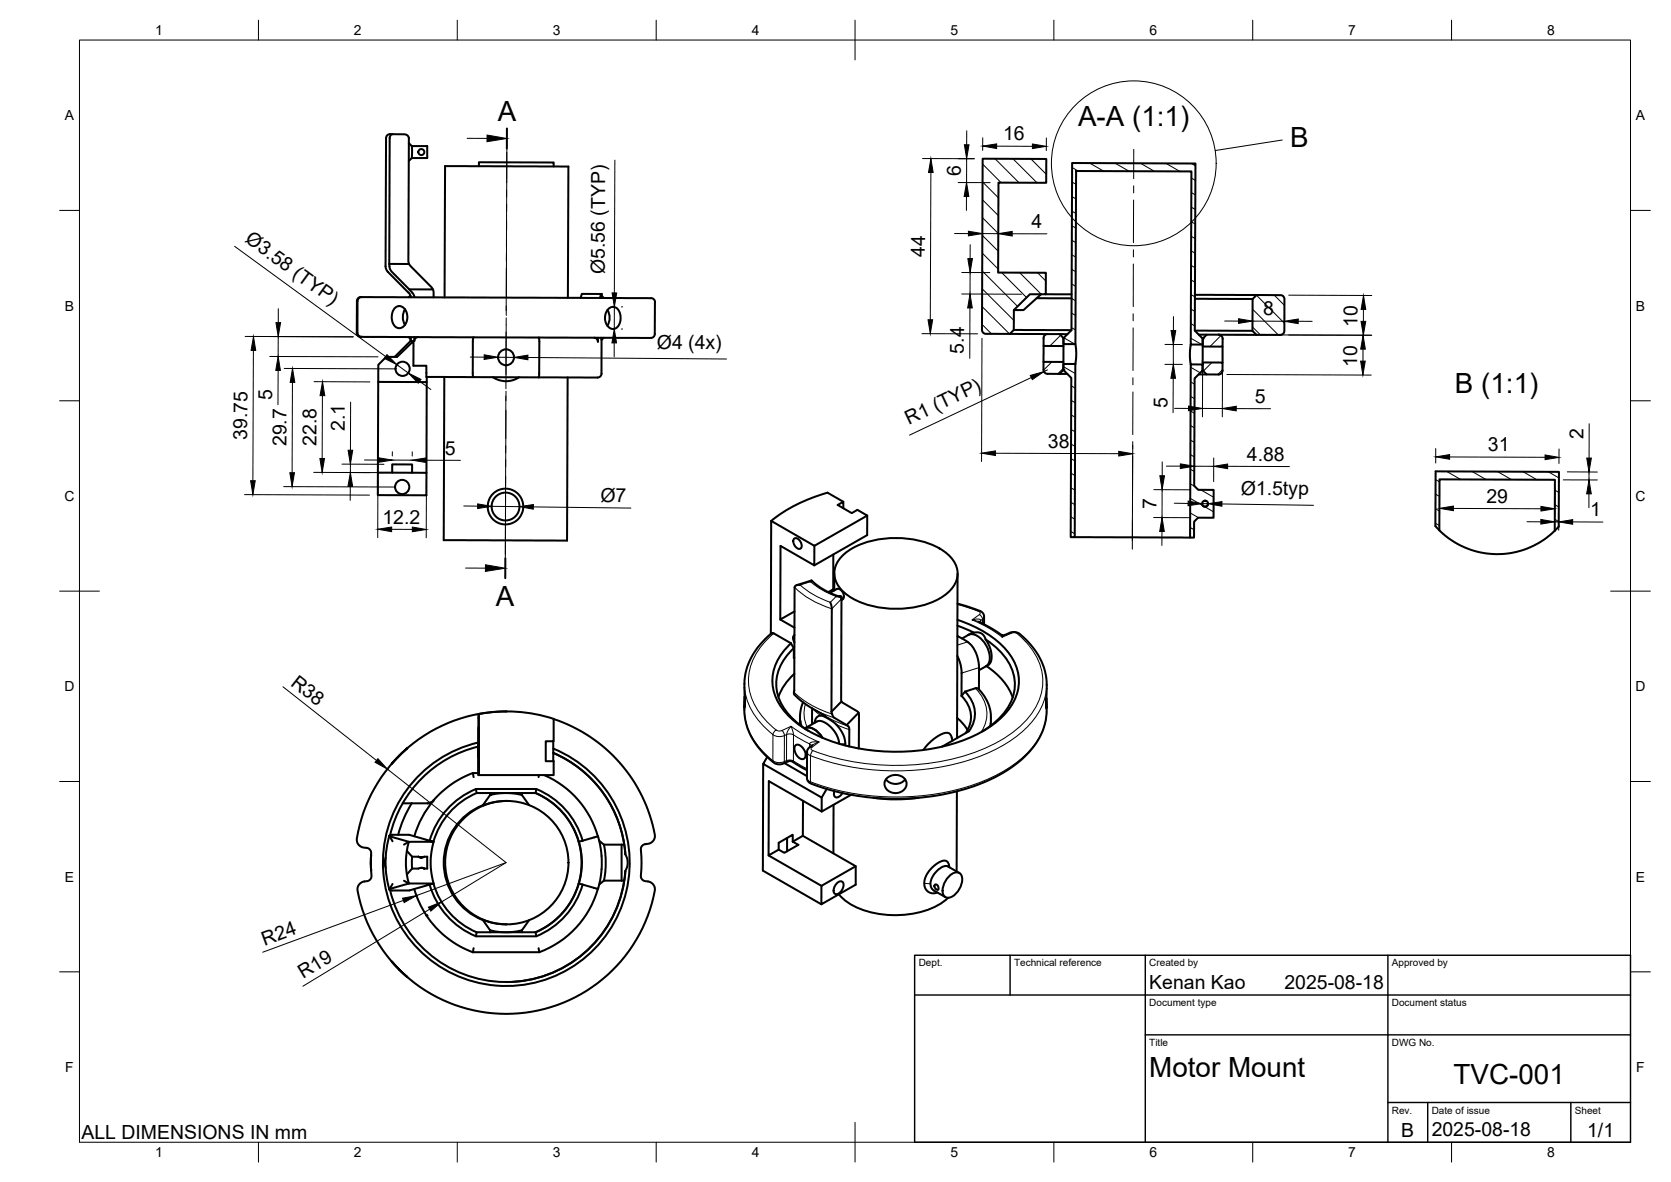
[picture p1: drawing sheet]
<svg xmlns="http://www.w3.org/2000/svg" width="420mm" height="297mm" viewBox="0 0 420 297" stroke-linecap="round" stroke-linejoin="round" font-family="sans-serif">
<!-- layer: Visible -->
<g fill="none" stroke="#000" stroke-width=".51">
<path d="M98.1 33.7h.6M98.1 33.7a1.01 1.01 0 0 0-1 1l-.2 32.2M102.8 35.9l.7 .8M103.5 36.7v3M103.5 36.7h3.9v3h-3.9M103.5 39.7l-.7 .8M247.1 39.9h16v6h-12l-.1 22.6h12v5.4h-4l-4.1 4v5l-1 1h-6.1l-.6-.3-.3-.6zM120.4 41.8v-1h18.8v1M269.6 41l31 .1-.2 42 2 2v1.5h-3l.2-43.5-29-.1-.2 43.5h-3v-1.5l2-2zM89.7 75.7v7.9a1.03 1.03 0 0 0 1.2 1.1M89.9 75.7v7.9a1.01 1.01 0 0 0 1 1.1M90.7 74.7l70.3 .2a7.5 7.5 0 0 1 3.4 .3l.3 .7-.1 8a1.3 1.3 0 0 1-1.8 1l-71.9-.2"/>
<path d="M90.8 74.6a1.01 1.01 0 0 0-1.1 1M90.9 74.6a1.01 1.01 0 0 0-1 1M96.9 66.9l.2 .8 .4 .6 5.2 5.2 .5 .8M97.9 66.3h4.9l6.1 6.4h-6M97.9 66.3l.1-31.6a.87 .87 0 0 1 .7-1h2.9a1.12 1.12 0 0 1 1.2 1l-.1 30.8 .1 .8M97.9 66.3l.1 1 .3 .8 5.4 5.5 .5 1.1M99.2 77.5a1.78 1.78 0 0 1 1.9-.5 1.78 1.78 0 0 1 1.2 1.6 2.82 2.82 0 0 1-1.9 3.9 2.83 2.83 0 0 1-1.8-3.9zM101.9 77.7a3.7 3.7 0 0 0-.1 3.9M102.8 74.7l.4-.4 .2 .4M108.9 72.7l.1 2M111.8 74.7l.1-33h.2l30.8 .2-.1 33M151.3 73.9h-5l-.3 1"/>
<path d="M151.3 74.4l-.1 .5M151.3 74.4v-.5l-.5 1M151.3 74.4l.5 .5M152.7 77.9a3.7 3.7 0 0 1 0 3.9M153 77.6a1.74 1.74 0 0 1 1.9-.3 1.74 1.74 0 0 1 1 1.5 2.97 2.97 0 0 1-1.6 3.9 2.71 2.71 0 0 1-2-3.9zM260.7 74.9l8.8 .1M261.8 73.9l-3 2.7a3 3 0 0 1-3.3 1.3h-.6M263 73.9l6.5 .1M300.5 74.1h15.5M300.5 75.1h14.5M316 74.1l6.1 .1 .7 .4 .2 .5-.1 8.1-.1 .5-.4 .4h-6.5l-1-1 .1-8zM95.1 96l-.1 22.8"/>
<path d="M102.7 84.7l.6 .5M103.2 85.7h.8M103.2 85.7l-4 4M103.3 85.2l-.1 .5M103.4 84.7l-.1 .5M104.2 84.7v1M105.1 84.7a.98 .98 0 0 0-.9 1M107.3 96l-.1 22.8M111.7 94.7l-.1 41 31 .2 .1-41M119.1 84.8l-.2 .8v8.6l.1 .6-11.8-.1v-2.8h-3.3l.1-6.2-4.2 4h-2.7l-2 2v4.3h12.2v-1.3M123.9 94.8a6 6 0 0 0 6.6 0M135.4 84.8l.2 1v8.4l-.2 .6h-16.4"/>
<path d="M149.4 84.9a.98 .98 0 0 1 .9 1M150.3 84.9v1M151.2 84.9l.1 .5M151.3 85.4v8.5a1.42 1.42 0 0 1-1.7 1l-14.2-.1M151.8 84.9l-.5 .5M253.9 83.9l12.5 .1 1 1v2l-5-.1v-2a1.01 1.01 0 0 1 1-1M254.9 82.9l14.5 .1M262.4 92.9v-2l5 .1v2l-1 1M262.4 92.9a1.01 1.01 0 0 0 1 1l3 .1M262.4 86.9v4M266.4 94h2M266.4 84h2"/>
<path d="M267.4 91.5h3l-.2 43.5h-1l.2-40-2-2zM267.4 87v4M270.4 86.5l.2 2.8-.2 2.2M299.4 91.6h3v1.5l-2 2-.1 27 1 1h3.9l-.1 7h-3.9l-1 1v4h-1zM299.4 86.6l-.2 1.9 .2 3.1M300.4 83.1h14.5M301.4 94.1h2M301.4 84.1h2M302.4 91.1h5v2a1.01 1.01 0 0 1-1 1h-3l-1-1zM302.4 85.1l1-1h3a1.01 1.01 0 0 1 1 1v2h-5zM302.4 87.1v4M306.4 84.1h9.5"/>
<path d="M307.4 87.1v4M95 118.8h12.2v5.7l-12.2-.1zM98.6 118.8v-2.1h5v2.1M193.9 130.9l-.1 28.4M199.7 135.4a1.28 1.28 0 0 1 1.7 .9 .92 .92 0 0 1 .2 1 .92 .92 0 0 1-.8 .6 1.92 1.92 0 0 1-1.1-2.5zM204.8 137.2l-.1 4.9-8.4-4.9-.1 18.5 3.6-2M209.5 139.3v8.8l.3 .1M212 126.1l-3.9-2.3a39.4 39.4 0 0 0-14.2 7.1M212 127.7v-1.6l-1.4 .8 3.6 2.1 1.4-.9 2.5 1.5-13.3 7.6-10.9-6.3M212.1 139.4a20.9 20.9 0 0 1 15.6-4.1 17.8 17.8 0 0 1 11.6 5 5.8 5.8 0 0 1-.8 8.5 20.9 20.9 0 0 1-15.6 4.1 17.8 17.8 0 0 1-11.6-5 5.8 5.8 0 0 1 .8-8.5zM218.1 129.6l-.1 4.9-13.3 7.6M270.2 135l29 .1"/>
<path d="M302.3 126.6l.2 .5 .4 .2 .6-.1 .3-.6M361.9 133.3a20.7 20.7 0 0 0 29 .1M361.9 133.3v-12.8l29.1 .1-.1 12.8M361.9 133.3l-1-1.1 .1-13.7 31 .1-.1 13.7-1 1.1M196.2 155.7l3.6 2M199.8 159.6l-.4 .7 .4 1.2M201.2 147a1.09 1.09 0 0 0-1.4 .6l-.2 26.5a7.5 7.5 0 0 0 3.2 3l4.8 2.9M203.8 146.2l.2-.3a20.4 20.4 0 0 0 7.1 4M204 145.9l-3.7 1.2M208.7 149l1.7-1a1.71 1.71 0 0 1 1.5 2.6l-.3 .2M208.8 151.4l.3 1.4v26.1l2.5-2.6 4.3 2.8-3 3.1M209.5 148.1l-1.2 .7"/>
<path d="M209.8 144.1v4.3M210.2 149.9a1.04 1.04 0 0 1 1.4 .6v25.8M210.9 149.9a.47 .47 0 0 1 .7 0 .47 .47 0 0 1 0 .7M240.7 159.9l2.6 1.4M240.7 157.2l4.2 1.8M240.7 151.7l5.7 1.8a1.53 1.53 0 0 1 1 1.4v2M240.7 155.8a26.3 26.3 0 0 1 13.3 8.8 11.3 11.3 0 0 1-1.5 15 33.9 33.9 0 0 1-19.8 8.8 47.6 47.6 0 0 1-29.9-5 16.8 16.8 0 0 1-8.4-10.4 12.1 12.1 0 0 1 4.5-11.3M240.8 144.2l-.2 41.3M243.4 159.6a3.1 3.1 0 0 1 3.5 1.2 6.1 6.1 0 0 1 1.7 5.8l-.7 .8M244.9 159a2.28 2.28 0 0 1 2.9 1.7 6.1 6.1 0 0 1 1.1 6 6.8 6.8 0 0 1-2.7 1.7M244.9 159l-.9 .2-2.1 1.3M246 156.2l3 1.5 2.8 1.8 .7 .1 1.4-.6a2.47 2.47 0 0 1 2.5 .3 16.6 16.6 0 0 1 6.8 14.1l-.1 4.7v-2.7"/>
<path d="M120.4 179.4a38 38 0 0 1 18.8 1.3v5.6h-2v5h2v3.5h-18.8v-15.4h-.1v8.2a30 30 0 0 0-22.2 22.3M127.4 178.8a37.9 37.9 0 0 0-37.7 32.3 2.29 2.29 0 0 0 2.7 2l.6 .4 .3 .7-.1 3 .2 2.9a1.28 1.28 0 0 1-1.1 1.3 2.14 2.14 0 0 0-2.4 2.5 38 38 0 0 0 37.6 30.9 38 38 0 0 0 37.2-31.3 2.26 2.26 0 0 0-2.6-2.1l-.7-.4-.2-.5 .1-3.7-.2-3.3a1.28 1.28 0 0 1 1.1-1.4 2.14 2.14 0 0 0 2.4-2.4 38 38 0 0 0-25.4-29M187.2 177.4a16.5 16.5 0 0 0 6.5 13.5l.8 .7a2.51 2.51 0 0 0 2.5 .3l1.4-.6h.7l3.8 2.3M198.9 161.7l-4.7-2.6a16.7 16.7 0 0 0-7 16.1v2.7v-2.9M198.9 161.7l.7 1.2v2.5l.1-.1M199.6 162.9a11.6 11.6 0 0 0-4 11.7 17.5 17.5 0 0 0 7.6 9M199.7 169.3a14.4 14.4 0 0 0-4 5.8M201.9 176.5l-.6 2.2-.2 3M204.2 178v4M209.1 178.9l.5 1.4 3.8 2.3 .2 .8-.1 4.2M215.9 179.1v9M240.7 164.8a9.2 9.2 0 0 1 1.1 4.3v5.8"/>
<path d="M241.8 174.9a7 7 0 0 1 1 9.3M242.6 173.8a7.3 7.3 0 0 1 1 10l-6.7 3.8M242.7 173.8l-.9 1.1M243.3 161.3a8.1 8.1 0 0 1 2.9 6.5l-.1 5.5M246 173.1a10.2 10.2 0 0 1 3.2 7.1v2.2M246 173.1l-.7-.1-2.6 .8M247.8 160.7a14.6 14.6 0 0 1 7.3 10.3 12.4 12.4 0 0 1-5 10.6l-3.2 2.3M248 167.4a16.2 16.2 0 0 1 6.6 7.9M263.2 177.6a16.4 16.4 0 0 1-6.4 13.3 45.4 45.4 0 0 1-24.9 9.5 58.8 58.8 0 0 1-28.5-3.8l-.4-.5-.1-.6v-6.7l.4-.8 1-.7M100.4 189.9l2-1.9-3.9 3.9zM118.9 194.3a24.4 24.4 0 0 0-9.9 6.9M118.9 194.3h.1"/>
<path d="M119.7 198.3h15.2l-.2 1h-14.9zM119.7 198.3a20 20 0 0 0-11.7 13M119.9 199.3a19 19 0 0 0-10.9 12.2M120.3 187.6l.1 7.2M120.3 194.3h-1.4l.2 1M120.3 187.3v3zM120.3 186.6a31 31 0 0 0-19.5 46.3 31 31 0 0 0 50.1 4.1 31 31 0 0 0-11.8-48.9M120.3 194.8v-12l.1 12M120.4 187.3v3zM123.2 199.8l-1.9 2.6a15.4 15.4 0 0 1 6.1-1.1M123.2 199.8h.1a15.8 15.8 0 0 1 7.9 0M123.2 199.3v.5"/>
<path d="M131.2 199.8l1.9 2.5M131.2 199.3v.5M134.6 199.3a19 19 0 0 1 11.6 17.5 19 19 0 0 1-11.6 17.5M134.7 199.3a19 19 0 0 1 10.8 12.2M134.9 198.3a20 20 0 0 1 11.6 13M135.5 194.8l-.1 .5M136.8 194.8a23.9 23.9 0 0 1 13.5 15.4M139.1 186.3v5M191.9 192l-.1 26.8 14.7 8.5M192.9 190.2l-1 1.8 14.7 8.4v3.5l7.4-4.2M197.2 191.8l5.7 3.2M200 187.4a1.35 1.35 0 0 1 1.9 .7 1.67 1.67 0 0 1 0 2.7 2.53 2.53 0 0 1-1.9-3.4z"/>
<path d="M201 182.1l.2-.9 .3 1.3M202.4 183l3-1.7a3.8 3.8 0 0 1 3.9 1.8l1.2 1.9 .5 1.9M202.4 183v.1M202.4 183a2.97 2.97 0 0 1 3.4 1.1l1 1.3a4.6 4.6 0 0 0-3.9-2.6l-.5 .2M204.8 181.7a1.73 1.73 0 0 1 1-1.8 1.73 1.73 0 0 1 2 .4 7.9 7.9 0 0 1 4.7 7M207.9 198.3l-1.3 2.1M209.8 198.8a.93 .93 0 0 0-.1 1.2 .93 .93 0 0 0 1.2 .3l.9-1M222.8 195.9a3.1 3.1 0 0 0 4.8 0M222.9 195.7a3 3 0 0 1 5 1.1 2.83 2.83 0 0 1-2.4 2.5 2.83 2.83 0 0 1-3.1-1.9 1.87 1.87 0 0 1 .5-1.7zM239.5 186.1l-.2-.7a1.45 1.45 0 0 0-2.4-1 12.1 12.1 0 0 0-4.7 4.1M240.6 198.9l-.1 20.1M240.7 180.4l1.3 1.3 1.3 1.8"/>
<path d="M93.3 214.8v4zM97 215.5a3.9 3.9 0 0 0 0 2.6M97.9 210l.7-.2h4.3l6 1.7-6.1 .1M97.9 210a24.1 24.1 0 0 0 0 13.6M97.9 210l.1 .2M98 210.2l.7 1.2M98 210.2l4.8 1.3a18.9 18.9 0 0 0 0 10.5M101.2 201.9h6.3M102.3 213.8l1.3 1.5M102.8 211.5l-1.2 .7M103.5 201.9a28 28 0 0 0-3.4 7.9M103.6 215.3v3"/>
<path d="M103.6 218.3l-1.3 1.5M103.6 215.3h1.6M105.2 215.3l.6 .2 .9-.2-.6 .2zM105.9 218.1l.8 .2-.6-.2-2.5 .2M106.7 215.3h.7v3h-.7M107.5 201.9l.7-.1 .8-.6a1.92 1.92 0 0 1-1.5 .7zM108.9 211.5h.1M109 201.2a24 24 0 0 0-4.8 9M109 211.5a18.9 18.9 0 0 0 0 10.5M121.4 202.4a15.5 15.5 0 0 0-9.8 14.4 15.5 15.5 0 0 0 9.8 14.4M145.5 211.5h.1M145.5 211.5a16.7 16.7 0 0 1 .8 5"/>
<path d="M146.3 217a16.7 16.7 0 0 1-.8 5M146.3 216.5v.5M150.3 210.2l-4.8 1.3M150.3 210.2l.1 .1a22.5 22.5 0 0 1-.1 13.1l-4.8-1.4M150.7 211.3l1.1 1M151.8 212.3l.2 .5a22.4 22.4 0 0 1-.2 8.5M151.8 212.3h5.2M156.3 212.3v9M156.9 212.3a30 30 0 0 0-17.8-23.1 29.9 29.9 0 0 1 18.2 25.5M157 212.3l.1 1a4.7 4.7 0 0 0 .6 2.6l.1 .6a4 4 0 0 1-.6 2.4l-.2 2.4M157.3 218.9a30 30 0 0 1-27.6 27.8 30 30 0 0 1-31.6-23M193.3 215l13.2 7.6"/>
<path d="M195.8 211.8l3.5-2v1.7l1.4 .8-3.5 2-1.4-.8zM197.9 210.6v3.3M201.9 210l13.3 7.7v4.6l-8.7 5v-4.7l8.7-4.9M201.9 201.2v8.8l-2.6 1.5M206.6 203.9l-13.3-7.6v18.7l2.5-1.5M209.6 202.3l-.1 12.1M219.6 200.5h.5M230.9 200.5a42.7 42.7 0 0 1-11.1 0M238.7 218a1.5 1.5 0 0 0-.8-1.6 1.5 1.5 0 0 0-1.7 .3 6.6 6.6 0 0 0-3.7 5.9 2.28 2.28 0 0 0 3.2 1.7M241.2 219.4l-2.9-1.7a3.4 3.4 0 0 0-3.4 1.9 2.97 2.97 0 0 0-.4 3.9l3.2 2M98 223.4l-.1 .2M98.7 222.2l-.7 1.2"/>
<path d="M101.6 221.3l1.2 .7M102.8 222l6.1 .1-6 1.7h-4.3l-.7-.2M102.8 222l-4.8 1.4M104.2 223.4a24 24 0 0 0 14.7 15.9M108 222.3a20 20 0 0 0 11.7 13M109 222a19 19 0 0 0 10.9 12.3M109 222l-.1 .1M118.9 239.3h.1M119.1 238.3l-.2 1h16.7l-.2-1M119.8 234.3l-.1 1h15.2l-.2-1M119.8 234.3h14.9M123.2 233.8h.1a15.8 15.8 0 0 0 7.9 0"/>
<path d="M123.2 233.8v.5M127.4 232.3a15.4 15.4 0 0 1-6.1-1.2l1.9 2.7M133.1 231.2l-1.9 2.6v.5M145.5 222h.1M145.5 222a19 19 0 0 1-10.8 12.3M146.5 222.3a20 20 0 0 1-11.6 13M150.3 223.4a24 24 0 0 1-14.7 15.9M151.8 221.3l-1.1 1M151.8 221.3h5.2M156.9 221.3a30 30 0 0 1-29.6 25.5M210.5 221.9a.92 .92 0 0 1 1.5 0 2.33 2.33 0 0 1-1.9 2.8 1.55 1.55 0 0 1 0-2.4zM210.9 224.7a16.9 16.9 0 0 0 11.9 5.2 21.8 21.8 0 0 0 14.8-3.6l.8-.7"/>
<path d="M235.1 222.4a.74 .74 0 0 1 .8 .3 .74 .74 0 0 1-.2 .9l-.6-.5zM238.4 220.5a2.28 2.28 0 0 1 3-1 3.4 3.4 0 0 1-.4 4.3 3.1 3.1 0 0 1-3.1 1.7 2.29 2.29 0 0 1-.7-3.1zM98.5 241.6l3.9 4z"/>
<circle cx="105.9" cy="38.2" r=".76"/>
<circle cx="101.2" cy="92.7" r="1.79"/>
<circle cx="127.2" cy="89.8" r="2"/>
<circle cx="101.1" cy="122.4" r="1.79"/>
<circle cx="127.1" cy="127.3" r="3.5"/>
<circle cx="127.1" cy="127.3" r="4.5"/>
<circle cx="303" cy="126.6" r=".75"/>
<circle cx="127.4" cy="216.8" r="15.5"/>
</g>
<!-- layer: Visible Narrow -->
<g fill="none" stroke="#000" stroke-width=".25">
<path d="M194.6 159.2a15.9 15.9 0 0 0-6.4 12.2 16.1 16.1 0 0 0 7 12.1M199.8 147.6a22.5 22.5 0 0 0 9.4 5.4M201.2 147a21.3 21.3 0 0 0 7.6 4.4l1.4-1.5M203.8 146.2l-2.6 .8M203.8 146.2a18.6 18.6 0 0 0 6.4 3.7M211.6 150.5l-2.5 2.5M240.8 151.9l5.2 1.7M240.9 160l-.2 .2M246 153.6l.5 .4-.2 .4M246 156.2l-1.6-.4a2.11 2.11 0 0 1 2.2 .1v.6M246.4 153.5l-.4 .1M247 155.6a1.33 1.33 0 0 0-.8-1.1l-1.7 1.3a31.4 31.4 0 0 1 7.5 4.3"/>
<path d="M247 155.6l-.7 .7M247 155.6v1.1M247.5 154.9l-.5 .7M251.6 159.4l.4 .7 .8-.6M253.9 159l.4 .1M254.3 159.1l-2.3 1M254.4 159.1l.7-.1 .7 .2M255.8 159.3a15.6 15.6 0 0 1 6.4 13.1 16.9 16.9 0 0 1-7.2 11.4 47.7 47.7 0 0 1-26.3 8.5 59.6 59.6 0 0 1-24.3-3.7M255.8 159.2l.6 .1M187.2 178.4a16.7 16.7 0 0 0 7.1 12.8M187.2 171.8a16.7 16.7 0 0 0 7.1 12.8M199.6 173.9a23.9 23.9 0 0 0 9.6 5.5"/>
<path d="M202.5 176.9a7.8 7.8 0 0 0 .5 5.8M203.9 177.8l2.8 1.4 3.1 1.2M204.2 178l2.2 1.8M207.6 180l2 1 3.7 1.5M243.3 161.3l-2.6 .8M245.3 173a8.4 8.4 0 0 1 1.4 11M246.2 167.8l-4.4 1.3M263.2 178.6a16.8 16.8 0 0 1-7.5 12.9 47.8 47.8 0 0 1-24.5 8.5 61 61 0 0 1-27.8-3.7l-.5-.8M263.2 172.1a16.8 16.8 0 0 1-7.5 12.9 47.8 47.8 0 0 1-24.5 8.5 61.7 61.7 0 0 1-27.4-3.6M194.3 191.2a3 3 0 0 0 2.9 .2l-.2 .5M194.3 191.2l.2 .4M194.4 184.6l-.1 6.6"/>
<path d="M195.2 183.5a1.38 1.38 0 0 0-.8 1.1M195.2 183.5l.4 .2h.8l2.5-1.2a31.5 31.5 0 0 0 7 4l-1.8 1.3M196.6 183.6l.5 .5 .1 .8a3 3 0 0 1-2.9-.3M197.8 191.1v.3h.3M197.8 191.1l.7-.1 1 .2M197.8 184.6l-.6 .3v6.5l.6-.3M197.8 184.6l.7-.2 1 .3M199.5 191.2l-.2 .3M199.5 191.2l3.4 2M199.5 184.7l4.1 2.2M199.5 184.7l-.6-2.2-.7 1-.4 1.1v6.5M199.5 184.7v6.5"/>
<path d="M201.2 180v1.4M202.9 189a1.16 1.16 0 0 0 .9 .9M203.6 187a1.22 1.22 0 0 1 1.5-.6l.8 .1-1.6 .8M203.6 187l-.1 .8h.6M203.6 187l.4 .5M203.8 189.9v6.6l.2 .4M204.1 187.8l-.2 .4 .5 .4M204.4 188.6l-.4 .6-.2 .7M210.3 182.1l3.3 1.3M212.5 186.9l-1.3 .1M249.2 180.2l-.4 2.4M232.4 222l1.6 .1"/>
</g>
<!-- layer: Visible -->
<g fill="#000">
<circle cx="267.4" cy="93" r=".25"/>
<circle cx="267.4" cy="85" r=".25"/>
<circle cx="302.4" cy="93.1" r=".25"/>
<circle cx="302.4" cy="85.1" r=".25"/>
<circle cx="123.2" cy="199.8" r=".25"/>
<circle cx="107.2" cy="230" r=".25"/>
</g>
<!-- layer: BORDER -->
<g fill="none" stroke="#000" stroke-width=".25">
<path d="M20 10.1h390v276.9h-390zM65 5.1v5M115 5.1v5M165 5.1v5M215 5.1v10M265 5.1v5M315 5.1v5M365 5.1v5M15 52.9h5M410 52.9h5M15 100.7h5M410 100.7h5"/>
<path d="M15 148.6h10M405 148.6h10M15 196.4h5M410 196.4h5M15 244.2h5M410 244.2h5M65 287v5M115 287v5M165 287v5M215 282.1v9.9M265 287v5M315 287v5"/>
<path d="M365 287v5"/>
</g>
<!-- layer: TITLEBLOCK -->
<path d="M230 240.1h180v46.9h-180zM230 250h180M254 240.1v9.9M288 240.1v46.9M349 240.1v46.9M288 260.1h122M349 277.1h61M359 277.1v9.9M395 277.1v9.9" fill="none" stroke="#000" stroke-width=".36"/>
<!-- layer: Hatching -->
<g fill="none" stroke="#000" stroke-width=".25">
<path d="M250.2 39.9l6 6M254.7 39.9l6.1 6M259.2 39.9l3.9 3.9M247 59.1l4 4M247 54.7l4 4M247 50.2l4 4M247.1 45.7l3.9 4M247.1 41.2l4.6 4.7M269.5 56.7l1 .6M269.5 53.1l1 .5M269.5 49.4l1 .6M269.6 45.7l1 .6"/>
<path d="M269.6 42.1l1.5 .9M274 41l3.5 2M280.4 41l3.5 2M286.8 41l3.5 2.1M293.2 41.1l3.5 2M299.5 59.4l1 .6M299.5 55.7l1 .6M299.5 52.1l1 .5M299.6 48.4l.9 .6M299.6 44.7l.9 .6M299.6 41.1l1 .6M246.9 77l6.9 6.9"/>
<path d="M247 72.6l7.9 7.9M247 68.1l8.9 8.9M247 63.6l4 4M251.9 68.5l6.2 6.3M256.4 68.5l5.4 5.4M260.9 68.5l2.1 2.1M269.4 78.7l1 .6M269.5 75l.9 .6M269.5 71.4l.9 .5M269.5 67.7l1 .6M269.5 64l1 .6M269.5 60.4l1 .6"/>
<path d="M299.4 77.7l1 .5M299.4 74l1 .6M299.5 70.3l1 .6M299.5 66.7l1 .6M299.5 63l1 .6M314.9 77.7l6.5 6.5M315.9 74.2l7 7M320.4 74.2l2.5 2.5M246.9 81.5l2.4 2.4M264.5 91l-2.1 2M266.7 84.3l-2.7 2.7M267.4 92.1l3 1.8"/>
<path d="M267.4 92.5l-1.5 1.5M267.5 84.9l2.8 1.6M269.4 97l1 .5M269.4 82.3l1 .6M299.4 99.6l1 .6M299.4 96l1 .5M299.4 92.3l2.4 1.4M299.4 85l2.8 1.6M299.4 81.3l1 .6M304.7 91.1l-2.1 2.2M307 84.3l-2.8 2.8M307.4 92.9l-1.2 1.2"/>
<path d="M314.9 82.2l2 1.9M269.3 118.9l1 .6M269.3 115.3l1 .5M269.3 111.6l1 .6M269.3 107.9l1 .6M269.3 104.3l1 .6M269.3 100.6l1 .6M299.3 117.9l1 .6M299.3 114.2l1 .6M299.3 110.6l1 .6M299.3 106.9l1 .6M299.3 103.3l1 .6"/>
<path d="M363.8 118.5l3.5 2M370.2 118.5l3.5 2M376.6 118.5l3.4 2M382.9 118.5l3.5 2.1M389.3 118.6l2.7 1.5M269.2 133.5l1 .6M269.2 129.9l1 .6M269.3 126.2l1 .6M269.3 122.6l1 .6M299.2 132.5l1 .6M299.3 128.9l2 1.2M299.3 125.2l3.1 1.8"/>
<path d="M299.3 121.6l1.1 .6M301.9 123.1l3.2 1.9M302.9 127.3l2.2 1.3M360.9 131.5l1 .6M361 127.9l.9 .5M361 124.2l.9 .6M361 120.5l1 .6M390.9 130.5l1 .6M390.9 126.8l1 .6M391 123.2l1 .5"/>
</g>
<!-- layer: Section Lines -->
<path d="M127.5 32.3l-.1 5M127.1 140.3l-.1 5" fill="none" stroke="#000" stroke-width=".51"/>
<path d="M117.5 34.8h4.9M127.4 37.3v15.8M127.4 55.5v2.3M127.3 76.9v2.4M127.4 60.2l-.1 14.3M127.2 98.3v2.4M127.3 81.6l-.1 14.3M127.1 119.7v2.4M127.2 103.1l-.1 14.3M127.1 124.5v15.8M117.1 142.8h5" fill="none" stroke="#000" stroke-width=".25"/>
<path d="M122.5 33.9l5 .9-5.1 .8zM122.1 141.9l5 .9-5.1 .8z" fill="#000" stroke="#000" stroke-width=".25"/>
<!-- layer: Detail Boundary -->
<g fill="none" stroke="#000" stroke-width=".25">
<path d="M322.4 35.2l-16.9 2.6"/>
<circle cx="285.1" cy="41" r="20.7"/>
</g>
<!-- layer: Smart Centers -->
<g fill="none" stroke="#000" stroke-width=".25">
<path d="M127.4 38.3v7.6M285.1 37.5v7.4M127.4 51.3l-.1 10.7M127.4 47.7v1.8M285 50.3v10.7M285.1 46.7v1.8M127.3 79.9v1.7M127.3 67.4v10.7M127.3 63.8v1.8M284.9 78.9v1.7M285 66.3l-.1 10.8M285 62.8v1.8"/>
<path d="M127.2 99.5v10.7M127.2 95.9v1.8M127.3 83.4l-.1 10.8M284.9 98.5l-.1 10.7M284.9 94.9v1.8M284.9 82.4v10.7M127.1 115.6v10.7M127.1 112v1.8M284.8 114.6v10.7M284.8 111v1.8M127.1 131.7v7.6M127.1 128.1v1.8"/>
<path d="M284.7 130.6v7.4M284.8 127.1v1.7"/>
</g>
<!-- layer: FD_Dimensions -->
<g fill="none" stroke="#000" stroke-width=".25">
<path d="M232 39.8l13 .1h-4.1M243.1 39.9l-.1 6M243.1 32.9v3.5M247.1 34.6v3.2M250.6 36.7l9 .1M263.1 34.7v3.2M154.6 40.2l-.1 33.4M234.1 43.4l-.2 37M240 58.7h3.5M240.9 45.9h8.1M243 49.4v3.5M247 58.7h4"/>
<path d="M254.5 58.7l8.7 .1M59 61.9l37.9 27.7M70 77.6v3.5M154.5 77.1v5.6M156.3 77.1h.3M241.8 73.9h15.1M241.8 68.5h7.1M243.9 77.4l-.1 12.7M243.9 68.5v5.4M243.9 61.5v3.5M295.1 79.6l-.1 3.5M324 74.2l20.9 .1"/>
<path d="M342.8 77.8v3M61.6 84.5l27.2 .2M63.7 88.1l-.1 32.7M67.8 89.6l27.2 .1M69.9 93.1v8.6M70 84.6l-.1 5M71.5 92.6l27.6 .1M73.5 96.1l-.1 22.7M79 95.9l14 .1M81.1 99.4l-.1 15.8M99.8 91.6l2.9 2.2M105.5 95.8l2.8 2.1"/>
<path d="M118.2 89.7l3.5 .1M125.2 89.8h4M132.7 89.8l50 .4M154.4 86.2v3.5M156.2 82.7h.3M231.8 83.8l14 .1M246.9 85l-.1 31M259.3 94.9l-30.6 14.5M263.4 92.9l-.9 .5M292.9 91.6h4.4M292.9 86.6h4.4M295 95.1v8.6"/>
<path d="M295 86.6v5M302.4 93.2l-.1 11.6M307.4 93.2l-.1 11.6M307.9 80.7h3.5M308.5 94.1l36.3 .2M308.5 84.1l36.4 .2M314.9 80.7h8M326.4 80.7l3.5 .1M342.7 87.7v3M78.9 118.7l17.6 .1M86 116.6l10.5 .1M88.1 116.7v2.1"/>
<path d="M88.2 101.1l-.1 12M91.7 115.6h3.4M98.6 115.6h5M98.7 113.5l-.1 1.1M103.7 113.5v1.1M107.1 115.7h8.7M250.3 113.9l31 .1M284.8 111.9l-.1 24M292.2 116.1v3.5M293.3 117.1h3.5M295.3 102.6h3.6M300.3 117.2h4.9"/>
<path d="M302.3 102.6l5 .1M305.2 115.1v5.9M308.7 117.2h15.5M310.8 102.7h8.7M361 112.7v3.7M364.5 114.8l24 .1M392 112.8v3.7M394.1 118.6h7.5M399.5 118.6v2M399.6 106.5v8.6M61.5 124.3l31.4 .1M71.3 122.3l27.7 .1"/>
<path d="M88.1 122.2v3.5M95 120.9v14.2M98.5 133h5.2M107.2 120.9v14.3M116.6 127.2h3.5M123.6 127.2l7 .1M134.1 127.4l24.5 .3M290.1 130.1h9M290.1 123l9.1 .1M292.2 133.6l-.1 3.5M292.2 123.1v7M295.3 126.5h3.4"/>
<path d="M302.2 126.6h1.5M307.2 126.6l23.1 .4M362 122.6l-.1 7.2M365.4 127.8l22.1 .1M383.9 131.1h3.5M390.9 132.6v.7M390.9 131.1l1 .1M391 122.7l-.1 7.2M391.9 131.6v1.7M393.1 120.6h8.5M395.4 131.2h7.6M399.5 124.1v3.5"/>
<path d="M71.1 172.6l23.6 18.5M97.4 193.3l29.9 23.5M127.2 216.8l-22.5 8.3M127.3 216.8l-16.3 9.9M101.4 226.3l-35.3 13M108 228.5l-31.8 19.3"/>
</g>
<g fill="#000" stroke="#000" stroke-width=".25">
<path d="M242.5 36.4h1.1l-.5 3.5zM247.1 36.7l3.5-.5v1.1zM259.6 36.2l3.5 .6-3.5 .5zM234.1 39.8l.5 3.6h-1.1zM243 45.9l.6 3.5h-1.2zM243.5 58.1l3.5 .6-3.5 .6zM251 58.7l3.5-.5v1.1zM153.9 73.6h1.2l-.6 3.5zM243.9 73.9l.6 3.5h-1.2zM243.4 65h1.1l-.6 3.5zM342.8 74.3l.6 3.5h-1.2zM63.7 84.6l.6 3.5h-1.2z"/>
<path d="M69.9 89.6l.6 3.5h-1.2zM69.4 81.1h1.1l-.5 3.5zM73.6 92.6l.5 3.5h-1.1zM81.1 95.9l.6 3.5h-1.2zM97.3 89.1l2.5 2.5-3.2-1.5zM102.7 93.8l3.2 1.5-.7 1zM121.8 89.2l3.4 .6-3.5 .5zM129.2 89.8l3.5-.6v1.2zM154.5 82.7l.5 3.5h-1.1zM233.3 80.4h1.2l-.6 3.4zM259.1 94.3l3.4-.9-2.9 2zM295 91.6l.6 3.5h-1.2z"/>
<path d="M294.4 83.1h1.2l-.6 3.5zM311.4 80.1l3.5 .6-3.5 .6zM322.9 80.7l3.5-.5v1.1zM342.1 90.7h1.2l-.6 3.5zM342.7 84.3l.6 3.4h-1.2zM342.2 80.8h1.2l-.6 3.5zM72.9 118.8h1.1l-.6 3.5zM80.4 115.2h1.2l-.6 3.5zM87.5 113.1h1.2l-.6 3.6zM95.1 115l3.5 .6-3.5 .6zM103.6 115.6l3.5-.5v1.1zM246.8 113.9l3.5-.6v1.2z"/>
<path d="M281.3 113.4l3.5 .6-3.5 .6zM291.6 119.6h1.2l-.6 3.5zM296.8 116.6l3.5 .6-3.5 .5zM298.9 102.1l3.4 .5-3.5 .6zM305.2 117.2l3.5-.6v1.2zM307.3 102.7l3.6-.6-.1 1.2zM361 114.8l3.5-.6v1.2zM388.5 114.3l3.5 .6-3.5 .6zM399 115.1h1.1l-.6 3.5zM63 120.8h1.2l-.6 3.5zM88.1 118.8l.6 3.4h-1.2zM95 133l3.5-.6v1.2z"/>
<path d="M103.7 132.4l3.5 .7-3.5 .5zM120.1 126.6l3.5 .6-3.5 .6zM130.6 127.3l3.5-.5v1.2zM292.2 130.1l.6 3.5h-1.2zM298.7 125.9l3.5 .7-3.5 .5zM303.7 126.6l3.6-.5-.1 1.1zM361.9 127.7l3.5-.5v1.1zM387.4 130.5l3.5 .6-3.5 .6zM387.5 127.3l3.4 .6-3.4 .5zM391.9 131.2l3.5-.6v1.1zM399.5 120.6l.6 3.5h-1.2zM95 190.7l2.4 2.6-3.1-1.7z"/>
<path d="M101.2 225.7l3.5-.6-3.1 1.7zM107.7 228l3.3-1.3-2.7 2.3z"/>
</g>
<g font-size="7">
<text x="125.2" y="30.3">A</text>
<text x="271.1" y="31.6">A-A (1:1)</text>
<text x="324.4" y="37">B</text>
<text x="365.8" y="98.7">B (1:1)</text>
<text x="124.7" y="152.3">A</text>
<text x="289" y="270.6">Motor Mount</text>
<text x="365.5" y="272.3">TVC-001</text>
</g>
<g font-size="4.9">
<text x="252.2" y="35.3">16</text>
<text x="241.6" y="44.2" transform="rotate(-90 241.6 44.2)">6</text>
<text x="259.4" y="57.3">4</text>
<text x="61.4" y="60.6" transform="rotate(36 61.4 60.6)">Ø3.58 (TYP)</text>
<text x="232.6" y="64.5" transform="rotate(-90 232.6 64.5)">44</text>
<text x="152.1" y="68.9" transform="rotate(-90 152.1 68.9)">Ø5.56 (TYP)</text>
<text x="317.6" y="79.3">8</text>
<text x="341.4" y="82.1" transform="rotate(-90 341.4 82.1)">10</text>
<text x="165.2" y="87.7">Ø4 (4x)</text>
<text x="242.4" y="88.8" transform="rotate(-90 242.4 88.8)">5.4</text>
<text x="341.2" y="92.1" transform="rotate(-90 341.2 92.1)">10</text>
<text x="68.5" y="100.5" transform="rotate(-90 68.5 100.5)">5</text>
<text x="315.6" y="101.2">5</text>
<text x="228.6" y="106.7" transform="rotate(-25 228.6 106.7)">R1 (TYP)</text>
<text x="293.5" y="102.5" transform="rotate(-90 293.5 102.5)">5</text>
<text x="62.2" y="110.6" transform="rotate(-90 62.2 110.6)">39.75</text>
<text x="72" y="112.1" transform="rotate(-90 72 112.1)">29.7</text>
<text x="79.6" y="112" transform="rotate(-90 79.6 112)">22.8</text>
<text x="86.7" y="108.4" transform="rotate(-90 86.7 108.4)">2.1</text>
<text x="263.5" y="112.5">38</text>
<text x="374.1" y="113.4">31</text>
<text x="398.2" y="110.3" transform="rotate(-90 398.2 110.3)">2</text>
<text x="111.8" y="114.2">5</text>
<text x="313.5" y="115.7">4.88</text>
<text x="312" y="124.3" transform="rotate(1 312 124.3)">Ø1.5typ</text>
<text x="96.2" y="131.6">12.2</text>
<text x="151" y="126.1" transform="rotate(1 151 126.1)">Ø7</text>
<text x="290.8" y="127.9" transform="rotate(-90 290.8 127.9)">7</text>
<text x="373.8" y="126.3">29</text>
<text x="399.8" y="129.8">1</text>
<text x="72.8" y="172" transform="rotate(38 72.8 172)">R38</text>
<text x="66.5" y="237.6" transform="rotate(-20 66.5 237.6)">R24</text>
<text x="76.3" y="246.1" transform="rotate(-31 76.3 246.1)">R19</text>
<text x="289" y="248.5">Kenan Kao</text>
<text x="323" y="248.5">2025-08-18</text>
<text x="20.5" y="286.2">ALL DIMENSIONS IN mm</text>
<text x="352.3" y="285.7">B</text>
<text x="360" y="285.5">2025-08-18</text>
<text x="399.1" y="285.7">1/1</text>
</g>
<g font-size="3.5">
<text x="39" y="8.8">1</text>
<text x="89" y="8.8">2</text>
<text x="139" y="8.8">3</text>
<text x="189" y="8.8">4</text>
<text x="239" y="8.8">5</text>
<text x="289" y="8.8">6</text>
<text x="339" y="8.8">7</text>
<text x="389" y="8.8">8</text>
<text x="16.3" y="30.2">A</text>
<text x="411.3" y="30.2">A</text>
<text x="16.3" y="78">B</text>
<text x="411.3" y="78">B</text>
<text x="16.2" y="125.9">C</text>
<text x="411.2" y="125.9">C</text>
<text x="16.2" y="173.7">D</text>
<text x="411.2" y="173.7">D</text>
<text x="16.3" y="221.6">E</text>
<text x="411.3" y="221.6">E</text>
<text x="16.4" y="269.4">F</text>
<text x="411.4" y="269.4">F</text>
<text x="39" y="290.8">1</text>
<text x="89" y="290.8">2</text>
<text x="139" y="290.8">3</text>
<text x="189" y="290.8">4</text>
<text x="239" y="290.8">5</text>
<text x="289" y="290.8">6</text>
<text x="339" y="290.8">7</text>
<text x="389" y="290.8">8</text>
</g>
<g font-size="2.5">
<text x="231" y="242.9">Dept.</text>
<text x="255" y="242.9">Technical reference</text>
<text x="289" y="242.9">Created by</text>
<text x="350" y="242.9">Approved by</text>
<text x="289" y="252.8">Document type</text>
<text x="350" y="252.8">Document status</text>
<text x="289" y="262.9">Title</text>
<text x="350" y="262.9">DWG No.</text>
<text x="350" y="279.9">Rev.</text>
<text x="360" y="279.9">Date of issue</text>
<text x="396" y="279.9">Sheet</text>
</g>
</svg>
